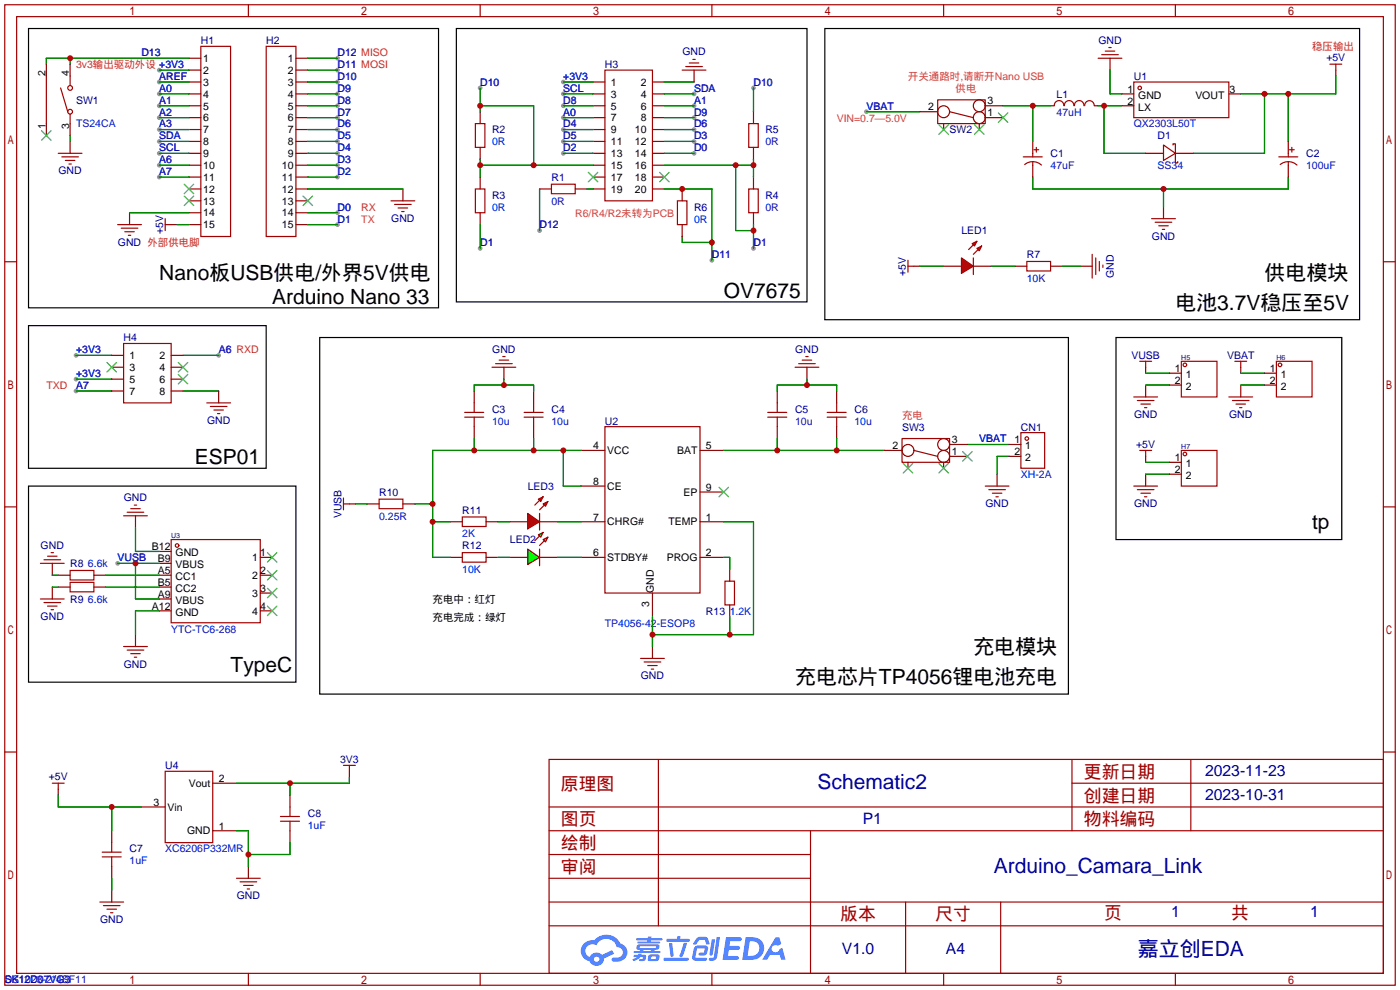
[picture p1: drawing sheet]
<svg xmlns="http://www.w3.org/2000/svg" width="299mm" height="212mm" viewBox="0 0 299 212" stroke-linecap="round" stroke-linejoin="round" font-family="sans-serif">
<g fill="#999">
<circle cx="34" cy="15" r=".51"/>
<circle cx="34" cy="17.5" r=".51"/>
<circle cx="34" cy="37.8" r=".51"/>
<circle cx="34" cy="35.3" r=".51"/>
<circle cx="34" cy="32.8" r=".51"/>
<circle cx="34" cy="30.2" r=".51"/>
<circle cx="34" cy="27.7" r=".51"/>
<circle cx="34" cy="25.1" r=".51"/>
<circle cx="34" cy="22.6" r=".51"/>
<circle cx="34" cy="20.1" r=".51"/>
<circle cx="72.1" cy="12.4" r=".51"/>
<circle cx="72.1" cy="15" r=".51"/>
<circle cx="72.1" cy="17.5" r=".51"/>
<circle cx="72.1" cy="48" r=".51"/>
<circle cx="72.1" cy="45.5" r=".51"/>
<circle cx="72.1" cy="37.8" r=".51"/>
<circle cx="72.1" cy="35.3" r=".51"/>
<circle cx="72.1" cy="32.8" r=".51"/>
<circle cx="72.1" cy="30.2" r=".51"/>
<circle cx="72.1" cy="27.7" r=".51"/>
<circle cx="72.1" cy="25.1" r=".51"/>
<circle cx="72.1" cy="22.6" r=".51"/>
<circle cx="72.1" cy="20.1" r=".51"/>
<circle cx="120.4" cy="17.5" r=".51"/>
<circle cx="120.4" cy="20.1" r=".51"/>
<circle cx="120.4" cy="22.6" r=".51"/>
<circle cx="120.4" cy="25.1" r=".51"/>
<circle cx="120.4" cy="27.7" r=".51"/>
<circle cx="120.4" cy="30.2" r=".51"/>
<circle cx="120.4" cy="32.8" r=".51"/>
<circle cx="148.3" cy="20.1" r=".51"/>
<circle cx="148.3" cy="22.6" r=".51"/>
<circle cx="148.3" cy="25.1" r=".51"/>
<circle cx="148.3" cy="27.7" r=".51"/>
<circle cx="148.3" cy="30.2" r=".51"/>
<circle cx="148.3" cy="32.8" r=".51"/>
<circle cx="152.1" cy="55.6" r=".51"/>
<circle cx="16.3" cy="75.9" r=".51"/>
<circle cx="16.3" cy="81" r=".51"/>
<circle cx="16.3" cy="83.6" r=".51"/>
<circle cx="46.7" cy="75.9" r=".51"/>
<circle cx="115.3" cy="49.3" r=".51"/>
<circle cx="102.6" cy="53.1" r=".51"/>
<circle cx="185.2" cy="23.9" r=".51"/>
<circle cx="25.1" cy="120.4" r=".51"/>
<circle cx="161" cy="18.8" r=".51"/>
<circle cx="161" cy="53.1" r=".51"/>
<circle cx="102.6" cy="18.8" r=".51"/>
</g>
<g fill="none" stroke="#a10000" stroke-width=".25">
<path d="M1 1h297.2v209.6h-297.2zM3.6 3.6h292.1v204.4h-292.1zM53.1 1v2.6M102.6 1v2.6M152.1 1v2.6M201.7 1v2.6M251.2 1v2.6M1 55.9h2.6M295.7 55.9h2.5M1 108.3h2.6M295.7 108.3h2.5M1 160.7h2.6"/>
<path d="M117.3 162.3h178.4v45.7h-178.4zM117.3 177.5h178.4M117.3 172.5h178.4M140.7 162.3v35.6M173.2 177.5v30.5M229.1 162.3v15.2M229.1 167.4h66.6M254.5 162.3v15.2M295.7 160.7h2.5M117.3 182.6h55.9M117.3 197.9h178.4M117.3 192.8h178.4"/>
<path d="M117.3 187.7h55.9M193.5 192.8v15.2M213.9 192.8v15.2M53.1 208v2.6M102.6 208v2.6M152.1 208v2.6M201.7 208v2.6M251.2 208v2.6"/>
</g>
<g fill="#5487ff">
<path d="M155.2 200.3h2.6a.48 .48 0 0 1 .7 .4 .48 .48 0 0 1-.6 .4h-1.8l-.2 1.1h1.9a.43 .43 0 0 1 .4 .4 .43 .43 0 0 1-.5 .4h-1.9l-.2 1.3h1.7a.45 .45 0 0 1 .5 .2 .45 .45 0 0 1-.1 .6h-3.3z"/>
<path d="M165.7 200.3h.9l.4 1.5-.8 .3a.84 .84 0 0 0-1.2 .3 .84 .84 0 0 0 .4 1.1 .84 .84 0 0 0 1.1-.4l.1-.2 .6-.3 .7 2.5h-1l-.2-1h-2.1l-.6 1h-1.1z"/>
<path d="M152.1 200.8h.7l-.5 3.1a.36 .36 0 0 1-.3 .3 .36 .36 0 0 1-.4-.3z"/>
<path d="M153.2 200.2h.7l-.6 4.3a1.13 1.13 0 0 1-1.8 .6l.2-.4h.7l.2-.2z"/>
<path d="M148.9 200.6l.6-.4h1a.77 .77 0 0 1 .9 .5l.3 1-.2 .2h-.5l-.3-.9-.2-.2-1 .1-.7 1-.6-.1-.1-.2z"/>
<path d="M148.4 202.4l.6-.3h1.7a.81 .81 0 0 1 .7 .5 .81 .81 0 0 1-.2 .8 .81 .81 0 0 1-.9 .8h-.7a.32 .32 0 0 1-.3-.3 .32 .32 0 0 1 .4-.3h.7l.2-.9-1.6 .1-.4 1.8 2.2 .1a.32 .32 0 0 1 .3 .4 .32 .32 0 0 1-.4 .2h-2.2l-.5-.3-.1-.5z"/>
<path d="M141.9 204.7h5a.33 .33 0 0 1 .3 .3 .33 .33 0 0 1-.3 .3h-4.9l-.2-.1z"/>
<path d="M146.1 201.5h.8l-.7 2a.98 .98 0 0 1-.7 1.1l-.3-.3z"/>
<path d="M143 201.6h.7l.3 2.5a.34 .34 0 0 1-.3 .4 .34 .34 0 0 1-.4-.3z"/>
<path d="M142.5 200.7h2.1l.3-.6h.6l-.1 .6h1.7a.32 .32 0 0 1 .4 .3 .32 .32 0 0 1-.4 .3h-4.5l-.2-.2z"/>
<path d="M135.5 204.1h.9l.1-.3h.6v.3h.8a.82 .82 0 0 1-.5 1.3h-.8v-.4l.7-.1 .1-.3a.68 .68 0 0 0-1 .4l-1.1 .4-.1-.4 .9-.5h-.7z"/>
<path d="M136 200.5h2.4l.1-.3h.7v.3h2.2l.2 .3-.2 .2h-2.3v.2h1.8l.2 .3-.2 .1h-4.5l-.1-.4h2l.1-.2h-2.3l-.1-.2z"/>
<path d="M159.4 200.3l-.8 4.9h1.7a2.5 2.5 0 0 0 3-2.5 2.5 2.5 0 0 0-3.1-2.4zM160.3 201.1a1.61 1.61 0 0 1 2 1.5 1.61 1.61 0 0 1-1.8 1.7h-.7z"/>
<path d="M136.2 202a.55 .55 0 0 0-.2 .8 .55 .55 0 0 0 .7 .2l.1 .3h-1.3v.3l5.4 .1 .3-.2-.2-.2h-1.2l.2-.3a.7 .7 0 0 0 .8-.3 .7 .7 0 0 0 0-.8l-4.2-.1zM136.8 202.3l3.3-.1 .1 .1-.2 .3h-3.2zM137.5 203h1.7l-.2 .3h-1.4z"/>
<path d="M138.6 204.2a1.05 1.05 0 0 0 0 1.2 2.91 2.91 0 0 0 2.2-.2 .98 .98 0 0 0 0-1.2h-1.6zM139.2 204.5l.9-.1 .1 .4-.2 .2-.8-.1z"/>
<path d="M124.9 201.6a2.23 2.23 0 0 0-.7 2.3 2.23 2.23 0 0 0 1.8 1.6 1.58 1.58 0 0 0 1.8 .9 1.58 1.58 0 0 0 1.3-1.5l2.2-1.1-.5-.7-2.1 1a1.65 1.65 0 0 0-2.7 .4 1.45 1.45 0 0 1-.8-1.9 1.45 1.45 0 0 1 2-.7l.3 .1a2.3 2.3 0 0 1 2.3-1.3 2.3 2.3 0 0 1 2 1.7 1.12 1.12 0 0 1 1.3 1 1.12 1.12 0 0 1-1.1 1.2h-.7a.45 .45 0 0 0-.6 .4 .45 .45 0 0 0 .5 .5 2.21 2.21 0 0 0 2.2-.5 2.21 2.21 0 0 0 .5-2.3 2.13 2.13 0 0 0-1.3-1.1 3.3 3.3 0 0 0-5.6-.7l-1.1 .1zM127 205a.57 .57 0 0 1 1.1 0 .57 .57 0 0 1-1.1 0z"/>
</g>
<g fill="none" stroke="#a10000" stroke-width=".25">
<path d="M42.9 9.9h6.4v40.6h-6.4zM56.9 9.9h6.3v40.6h-6.3zM129.3 15h10.1v27.9h-10.1zM145.8 15h5.1M146.6 14.2h3.5M147.3 13.5h2.1M148.1 12.7h.5M234.7 12.4h5.1M235.5 11.7h3.5M236.2 10.9h2.1M237 10.2h.5M242.3 17.5h20.3v7.6h-20.3z"/>
<path d="M284.2 13.7h2.6M285.5 13.7v1.3M12.4 32.8h5.1M13.2 33.5h3.6M14 34.3h2M14.7 35.1h.5M101.6 26.4h2v5.1h-2zM117.9 39.4h5v2h-5zM160 26.4h2.1v5.1h-2.1zM225.3 22.6a1.01 1.01 0 0 1 1-1.1 1.01 1.01 0 0 1 1.1 1.1M227.5 22.6a1.01 1.01 0 0 1 1-1.1 1.01 1.01 0 0 1 1 1.1M229.6 22.6a1.01 1.01 0 0 1 1-1.1 1.01 1.01 0 0 1 1.1 1.1"/>
<path d="M231.8 22.6a1.01 1.01 0 0 1 1-1.1 1.01 1.01 0 0 1 1 1.1M25.1 48h5.1M25.9 48.8h3.6M26.7 49.5h2M27.4 50.3h.5M83.6 42.9h5M84.3 43.7h3.6M85.1 44.4h2M85.9 45.2h.5M101.6 40.4h2v5.1h-2zM144.8 42.9h2v5.1h-2zM160 40.4h2.1v5.1h-2.1z"/>
<path d="M208 55.1v3.6M246.1 46.7h5.1M246.9 47.5h3.5M247.6 48.3h2.1M248.4 49h.5M44.2 86.1h5.1M45 86.9h3.5M45.7 87.6h2.1M46.5 88.4h.5M129.3 91.2h20.3v35.5h-20.3zM36.6 115.3h19v17.8h-19z"/>
<circle cx="243.6" cy="18.8" r=".38"/>
<circle cx="37.8" cy="116.6" r=".38"/>
</g>
<g fill="none" stroke="#870000" stroke-width=".25">
<path d="M40.4 12.4h2.5M40.4 15h2.5M40.4 17.5h2.5M63.2 12.4h2.6M63.2 15h2.6M63.2 17.5h2.6M126.7 17.5h2.6M139.4 17.5h2.6M148.3 15v2.5M237.2 12.4v2.6M285.5 15v1.3M15 30.2v2.6"/>
<path d="M40.4 20.1h2.5M40.4 22.6h2.5M40.4 25.1h2.5M40.4 27.7h2.5M40.4 30.2h2.5M40.4 32.8h2.5M40.4 35.3h2.5M40.4 37.8h2.5M63.2 20.1h2.6M63.2 22.6h2.6M63.2 25.1h2.6M63.2 27.7h2.6"/>
<path d="M63.2 30.2h2.6M63.2 32.8h2.6M63.2 35.3h2.6M63.2 37.8h2.6M102.6 23.9v2.5M102.6 31.5v2.5M102.6 37.8v2.6M126.7 20.1h2.6M126.7 22.6h2.6M126.7 25.1h2.6M126.7 27.7h2.6M126.7 30.2h2.6"/>
<path d="M126.7 32.8h2.6M126.7 35.3h2.6M126.7 37.8h2.6M139.4 20.1h2.6M139.4 22.6h2.6M139.4 25.1h2.6M139.4 27.7h2.6M139.4 30.2h2.6M139.4 32.8h2.6M139.4 35.3h2.6M139.4 37.8h2.6M161 23.9v2.5"/>
<path d="M161 31.5v2.5M161 37.8v2.6M224.5 22.6h.8M233.9 22.6h.8M239.8 20.1h2.5M239.8 22.6h2.5M262.6 20.1h2.6M27.7 45.5v2.5M40.4 40.4h2.5M40.4 42.9h2.5M40.4 45.5h2.5M40.4 48h2.5"/>
<path d="M63.2 40.4h2.6M63.2 42.9h2.6M63.2 45.5h2.6M63.2 48h2.6M86.1 40.4v2.5M102.6 45.5v2.5M115.3 40.4h2.6M122.9 40.4h2.6M126.7 40.4h2.6M139.4 40.4h2.6M145.8 40.4v2.5M145.8 48v2.5"/>
<path d="M161 45.5v2.5M248.7 44.2v2.5M46.7 83.6v2.5M124.2 96.3h5.1M149.6 96.3h5.1M34 117.9h2.6M55.6 119.1h2.6M124.2 111.5h5.1M124.2 119.1h5.1M124.2 103.9h5.1M149.6 111.5h5.1M149.6 119.1h5.1"/>
<path d="M149.6 105.2h5.1M34 120.4h2.6M34 122.9h2.6M34 125.5h2.6M34 128h2.6M34 130.6h2.6M55.6 122.9h2.6M55.6 130.6h2.6M55.6 126.7h2.6M139.4 126.7v5.1"/>
</g>
<g fill="none" stroke="#3c3" stroke-width=".25">
<path d="M39.4 39.4l2 2M41.4 39.4l-2 2M125.7 36.8l2.1 2.1M127.8 36.8l-2.1 2.1M141 36.8l2 2.1M143 36.8l-2 2.1M39.4 41.9l2 2M41.4 41.9l-2 2M64.8 41.9l2 2M66.8 41.9l-2 2M57.1 118.1l2.1 2M59.2 118.1l-2.1 2"/>
<path d="M153.7 104.1l2 2.1M155.7 104.1l-2 2.1M57.1 121.9l2.1 2.1M57.1 125.7l2.1 2.1M57.1 129.5l2.1 2.1M59.2 121.9l-2.1 2.1M59.2 125.7l-2.1 2.1M59.2 129.5l-2.1 2.1"/>
</g>
<g fill="none" stroke="#008700" stroke-width=".25">
<path d="M15 12.4v1.3M34 15h6.4M34 17.5h6.4M40.4 12.4h-30.5v1.3M65.8 12.4h6.3M65.8 15h6.3M65.8 17.5h6.3M120.4 17.5h6.3M142 17.5h6.3M237.2 15v5.1h2.6M285.5 16.3v3.8h-20.3M34 37.8h6.4"/>
<path d="M34 35.3h6.4M34 32.8h6.4M34 30.2h6.4M34 27.7h6.4M34 25.1h6.4M34 22.6h6.4M34 20.1h6.4M65.8 37.8h6.3M65.8 35.3h6.3M65.8 32.8h6.3M65.8 30.2h6.3M65.8 27.7h6.3"/>
<path d="M65.8 25.1h6.3M65.8 22.6h6.3M65.8 20.1h6.3M120.4 32.8h6.3M120.4 30.2h6.3M120.4 27.7h6.3M120.4 25.1h6.3M120.4 22.6h6.3M120.4 20.1h6.3M142 32.8h6.3M142 30.2h6.3M142 27.7h6.3"/>
<path d="M142 25.1h6.3M142 22.6h6.3M142 20.1h6.3M185.2 23.9h11.4M220.7 37.8v2.6h54.6v-2.6M234.7 22.6h5.1M236 22.6v10.2h8.9M270.3 20.1v12.7h-15.3M275.3 20.1v10.1M27.7 45.5h12.7M65.8 48h6.3M65.8 45.5h6.3"/>
<path d="M65.8 40.4h20.3M102.6 48v5.1M115.3 40.4v8.9M125.5 40.4h1.2M142 40.4h10.1v15.2M145.8 50.5v1.3h6.3M248.7 40.4v3.8M16.3 75.9h7.6M39.1 75.9h7.6M16.3 81h7.6M16.3 83.6h7.6M39.1 83.6h7.6"/>
</g>
<path d="M97.5 6.1h75v58.4h-75zM6.1 69.6h50.8v30.5h-50.8z" fill="none" stroke="#000" stroke-width=".25"/>
<g fill="#f00" stroke="#a10000" stroke-width=".25">
<path d="M205.5 55.1l2.5 1.8-2.5 1.5z"/>
<path d="M207.8 52.1l1-.5-.5 1z"/>
<path d="M208.8 53.1l1-.5-.5 1z"/>
</g>
<g fill="none" stroke="#a10000" stroke-width=".25">
<path d="M194.1 55.6v2.6M194.1 56.9h1.2M208 52.3l-1 1M209 53.3l-1 1.1M219.5 55.9h5v2h-5zM233.4 54.4v5M234.2 55.1v3.6M234.9 55.9v2M235.7 56.6v.6M105.2 78.5h5M105.9 77.7h3.6M106.7 77h2"/>
<path d="M107.4 76.2h.5M99.3 89.2h4.1M99.3 88.1h4.1M101.3 86.1v2M101.3 89.2v2M112 89.2h4.1M112 88.1h4.1M114 86.1v2M114 89.2v2M9.4 119.6h3.6M10.2 118.9h2M10.9 118.1h.5"/>
<path d="M26.4 110.2h5.1M27.2 109.5h3.5M27.9 108.7h2.1M28.7 107.9h.5M73.4 106.4v2.6M73.4 107.7h1.3M81 106.7h5.1v2h-5.1zM98.8 110.5h5.1v2h-5.1zM98.8 118.1h5.1v2h-5.1zM115.3 117.3v3.6M8.6 120.4h5.1M8.6 128h5.1"/>
<path d="M9.4 128.8h3.6M10.2 129.5h2M10.9 130.3h.5M15 121.9h5.1v2.1h-5.1zM15 124.5h5.1v2h-5.1zM26.4 138.2h5.1M27.2 138.9h3.5M27.9 139.7h2.1M28.7 140.5h.5"/>
</g>
<g fill="none" stroke="#870000" stroke-width=".25">
<path d="M195.3 56.9h1.3M201.7 56.9h3.8M208 56.9h3.8M216.9 56.9h2.6M224.5 56.9h2.6M230.9 56.9h2.5M107.7 78.5v2.5M101.3 83.6v2.5M101.3 91.2v2.5M114 83.6v2.5M114 91.2v2.5M29 110.2v2.6"/>
<path d="M74.7 107.7h1.2M78.5 107.7h2.5M86.1 107.7h2.5M96.3 111.5h2.5M96.3 119.1h2.5M103.9 111.5h2.5M103.9 119.1h2.5M11.2 120.4v2.5M11.2 125.5v2.5M12.4 122.9h2.6M12.4 125.5h2.6M20.1 122.9h2.5"/>
<path d="M20.1 125.5h2.5M29 135.6v2.6"/>
</g>
<g fill="none" stroke="#008700" stroke-width=".25">
<path d="M196.6 56.9h5.1M211.8 56.9h5.1M227.1 56.9h3.8M101.3 83.6v-1.3h12.7v1.3M107.7 81v1.3M29 112.8v5.1h5M75.9 107.7h2.6M11.2 122.9h1.2M11.2 125.5h1.2M22.6 122.9h11.4M22.6 125.5h11.4M25.1 120.4h8.9"/>
<path d="M29 120.4v7.6h5M34 130.6h-5v5"/>
</g>
<path d="M176.3 6.1h114.3v62.2h-114.3zM6.1 103.9h57.1v41.9h-57.1z" fill="none" stroke="#000" stroke-width=".25"/>
<g fill="#0f0" stroke="#a10000" stroke-width=".25">
<path d="M112.8 117.3l2.5 1.8-2.5 1.5z"/>
<path d="M115.1 114.3l1-.5-.5 1z"/>
<path d="M116.1 115.3l1-.5-.5 1z"/>
</g>
<g fill="none" stroke="#a10000" stroke-width=".25">
<path d="M200.4 21.3h10.2v5.1h-10.2zM202.9 23.9l5.1 1.2M35.3 46.7v2.6M35.3 48h1.3M169.9 78.5h5.1M170.7 77.7h3.5M171.4 77h2.1M172.2 76.2h.5M243.6 77.2h2.5M244.9 77.2v1.3M252.5 77.2h7.6v7.6h-7.6zM263.9 77.2h2.5"/>
<path d="M265.2 77.2v1.3M272.8 77.2h7.6v7.6h-7.6zM164.1 89.2h4M164.1 88.1h4M166.1 86.1v2M166.1 89.2v2M176.8 89.2h4M176.8 88.1h4M178.8 86.1v2M178.8 89.2v2M192.8 93.7h10.1v5.1h-10.1zM195.3 96.3l5.1 1.2"/>
<path d="M242.3 84.8h5.1M243.1 85.6h3.5M243.6 96.3h2.5M243.8 86.4h2.1M244.6 87.1h.5M244.9 96.3v1.2M252.5 96.3h7.6v7.6h-7.6zM262.6 84.8h5.1M263.4 85.6h3.6M264.2 86.4h2M264.9 87.1h.5M115.3 114.6l-1 1"/>
<path d="M115.3 109.7v3.6M116.3 115.6l-1 1M210.6 103.9h5M211.3 104.6h3.6M212.1 105.4h2M212.9 106.2h.5M242.3 103.9h5.1M243.1 104.6h3.5M243.8 105.4h2.1M244.6 106.2h.5M154.9 124.2h2.1v5.1h-2.1zM136.9 140.7h5.1"/>
<path d="M137.7 141.5h3.5M138.4 142.2h2.1M139.2 143h.5"/>
<circle cx="253.2" cy="78" r=".38"/>
<circle cx="273.6" cy="78" r=".38"/>
<circle cx="253.2" cy="97" r=".38"/>
</g>
<g fill="none" stroke="#870000" stroke-width=".25">
<path d="M196.6 23.9h3.8M201.7 26.4v1.3M209.3 26.4v1.3M210.6 25.1h3.8M210.6 22.6h3.8M36.6 48h1.2M172.5 78.5v2.5M244.9 78.5v1.3M249.9 79.8h2.6M265.2 78.5v1.3M270.3 79.8h2.5M166.1 83.6v2.5"/>
<path d="M166.1 91.2v2.5M178.8 83.6v2.5M178.8 91.2v2.5M189 96.3h3.8M194.1 98.8v1.3M201.7 98.8v1.3M202.9 97.5h3.9M202.9 95h3.9M244.9 82.3v2.5M244.9 97.5v1.3M249.9 82.3h2.6M249.9 98.8h2.6"/>
<path d="M265.2 82.3v2.5M270.3 82.3h2.5M109 119.1h3.8M115.3 119.1h3.8M213.1 101.3v2.6M244.9 101.3v2.6M249.9 101.3h2.6M139.4 138.2v2.5M156 121.7v2.5M156 129.3v2.5"/>
<circle cx="201.7" cy="23.9" r="1.27"/>
<circle cx="209.3" cy="25.1" r="1.27"/>
<circle cx="209.3" cy="22.6" r="1.27"/>
<circle cx="194.1" cy="96.3" r="1.27"/>
<circle cx="201.7" cy="97.5" r="1.27"/>
<circle cx="201.7" cy="95" r="1.27"/>
</g>
<g fill="none" stroke="#008700" stroke-width=".25">
<path d="M37.8 48h2.6M244.9 79.8h5M265.2 79.8h5.1M101.3 93.7v2.6M114 93.7v2.6M120.4 96.3v7.6h3.8M124.2 96.3h-31.7v22.8h3.8M154.7 96.3h34.3M166.1 83.6v-1.3h12.7v1.3M166.1 93.7v2.6M172.5 81v1.3M178.8 93.7v2.6"/>
<path d="M206.8 95h8.8M215.6 97.5h-2.5v3.8M244.9 82.3h5M244.9 98.8h5M265.2 82.3h5.1M88.6 107.7h3.9M92.5 111.5h3.8M106.4 119.1h2.6M119.1 119.1h5.1M154.7 119.1h1.3v2.6M154.7 111.5h6.3v24.1h-21.6M244.9 101.3h5"/>
<path d="M139.4 131.8v6.4M156 131.8v3.8"/>
</g>
<path d="M68.3 72.1h160v76.2h-160z" fill="none" stroke="#000" stroke-width=".25"/>
<path d="M200.7 26.7l2 2M202.7 26.7l-2 2M208.3 26.7l2 2M210.3 26.7l-2 2M213.4 24.1l2 2.1M215.4 24.1l-2 2.1M193 99.1l2.1 2M195.1 99.1l-2.1 2M200.7 99.1l2 2M202.7 99.1l-2 2M205.7 96.5l2.1 2.1M207.8 96.5l-2.1 2.1" fill="none" stroke="#3c3" stroke-width=".25"/>
<g fill="#f00" stroke="#a10000" stroke-width=".25">
<path d="M112.8 109.7l2.5 1.8-2.5 1.5z"/>
<path d="M115.1 106.7l1-.5-.5 1z"/>
<path d="M116.1 107.7l1-.5-.5 1z"/>
</g>
<g fill="none" stroke="#a10000" stroke-width=".25">
<path d="M9.9 16.3v10.1M13 18.8l1.5 5.1M15 16.3v2M15 24.4v2M218.7 33.5h4.1M219 35.2a2.74 2.74 0 0 1 3.6 .1M220.7 32.8v.7M220.7 34.5v.8M221 32h1M221.5 31.5v1M248.7 31l2.5 1.8-2.5 1.5zM250.7 31v-.3h.5v4.1h.5v-.3"/>
<path d="M273.3 33.5h4.1M273.6 35.2a2.74 2.74 0 0 1 3.6 .1M275.3 32.8v.7M275.3 34.5v.8M275.6 32h1M276.1 31.5v1M26.4 73.4h10.2v12.7h-10.2zM218.2 92.5h5.1v7.6h-5.1zM115.3 106.9l-1 1M116.3 107.9l-1 1.1M11.2 167.4h2.5M12.4 167.4v1.3"/>
<path d="M35.3 164.8h10.2v15.3h-10.2zM59.9 175.5h4.1M59.9 174.5h4.1M62 172.5v2M62 175.5v2M73.4 163.6h2.5M74.7 163.6v1.2M21.3 192.8h5.1M21.8 183.1h4.1M21.8 182.1h4.1M22.1 193.5h3.6M22.9 194.3h2"/>
<path d="M23.6 195.1h.5M23.9 180.1v2M23.9 183.1v2.1M50.5 187.7h5.1M51.3 188.5h3.6M52.1 189.2h2M52.8 190h.5"/>
<circle cx="15" cy="18.8" r=".51"/>
<circle cx="15" cy="23.9" r=".51"/>
<circle cx="219.5" cy="93.7" r=".38"/>
</g>
<g fill="none" stroke="#870000" stroke-width=".25">
<path d="M9.9 13.7v2.6M15 13.7v2.6M9.9 26.4v2.6M15 26.4v2.6M220.7 30.2v2.6M220.7 35.3v2.5M244.9 32.8h3.8M251.2 32.8h3.8M275.3 30.2v2.6M275.3 35.3v2.5M23.9 75.9h2.5M23.9 78.5h2.5"/>
<path d="M36.6 75.9h2.5M36.6 78.5h2.5M23.9 81h2.5M23.9 83.6h2.5M36.6 81h2.5M36.6 83.6h2.5M215.6 95h2.6M215.6 97.5h2.6M109 111.5h3.8M115.3 111.5h3.8M12.4 168.7v1.2M23.9 177.5v2.6"/>
<path d="M30.2 172.5h5.1M45.5 177.5h5M45.5 167.4h5M62 169.9v2.6M62 177.5v2.6M74.7 164.8v1.3M23.9 185.2v2.5M23.9 190.2v2.6M53.1 185.2v2.5"/>
</g>
<g fill="none" stroke="#008700" stroke-width=".25">
<path d="M102.6 18.8v5.1M161 18.8v5.1M15 29v1.2M102.6 22.6h11.4v12.7M102.6 35.3h24.1M102.6 34v3.8M142 35.3h19M157.2 35.3v14h3.8M161 34v3.8M214.4 22.6h10.1M220.7 22.6v7.6M161 48v5.1"/>
<path d="M106.4 111.5h2.6M119.1 111.5h5.1M12.4 169.9v2.6h17.8M23.9 172.5v5M50.5 177.5h2.6v7.7M62 167.4v2.5M74.7 166.1v1.3h-24.2M23.9 187.7v2.5M62 180.1v2.5h-8.9"/>
</g>
<path d="M6.1 6.1h87.6v59.7h-87.6zM238.5 72.1h48.3v43.2h-48.3z" fill="none" stroke="#000" stroke-width=".25"/>
<path d="M8.9 27.9l2 2.1M10.9 27.9l-2 2.1M22.9 77.5l2 2M24.9 77.5l-2 2M38.1 77.5l2 2M40.1 77.5l-2 2M38.1 80l2 2M40.1 80l-2 2" fill="none" stroke="#3c3" stroke-width=".25"/>
<g fill="#c00">
<circle cx="15" cy="12.4" r=".63"/>
<circle cx="152.1" cy="51.8" r=".63"/>
<circle cx="145.8" cy="40.4" r=".63"/>
<circle cx="270.3" cy="20.1" r=".63"/>
<circle cx="275.3" cy="20.1" r=".63"/>
<circle cx="248.7" cy="40.4" r=".63"/>
<circle cx="236" cy="22.6" r=".63"/>
<circle cx="29" cy="120.4" r=".63"/>
<circle cx="107.7" cy="82.3" r=".63"/>
<circle cx="92.5" cy="111.5" r=".63"/>
<circle cx="92.5" cy="107.7" r=".63"/>
<circle cx="120.4" cy="96.3" r=".63"/>
<circle cx="114" cy="96.3" r=".63"/>
<circle cx="101.3" cy="96.3" r=".63"/>
<circle cx="139.4" cy="135.6" r=".63"/>
<circle cx="156" cy="135.6" r=".63"/>
<circle cx="172.5" cy="82.3" r=".63"/>
<circle cx="178.8" cy="96.3" r=".63"/>
<circle cx="166.1" cy="96.3" r=".63"/>
<circle cx="220.7" cy="22.6" r=".63"/>
<circle cx="161" cy="49.3" r=".63"/>
<circle cx="157.2" cy="35.3" r=".63"/>
<circle cx="161" cy="35.3" r=".63"/>
<circle cx="102.6" cy="22.6" r=".63"/>
<circle cx="114" cy="35.3" r=".63"/>
<circle cx="102.6" cy="35.3" r=".63"/>
<circle cx="23.9" cy="172.5" r=".63"/>
<circle cx="53.1" cy="182.6" r=".63"/>
<circle cx="62" cy="167.4" r=".63"/>
</g>
<g font-size="4.5">
<text x="34" y="59.8">Nano板USB供电/外界5V供电</text>
<text x="270.3" y="59.8">供电模块</text>
<text x="58.2" y="64.9">Arduino Nano 33</text>
<text x="154.7" y="63.6">OV7675</text>
<text x="251.2" y="66.2">电池3.7V稳压至5V</text>
<text x="41.7" y="99.2">ESP01</text>
<text x="280.4" y="113.1">tp</text>
<text x="49.3" y="143.6">TypeC</text>
<text x="208" y="139.8">充电模块</text>
<text x="169.9" y="146.2">充电芯片TP4056锂电池充电</text>
</g>
<g font-size="4.5" fill="#000080">
<text x="174.7" y="168.7">Schematic2</text>
<text x="212.4" y="186.5">Arduino_Camara_Link</text>
<text x="243.2" y="204.3">嘉立创EDA</text>
</g>
<g font-size="3.8" fill="#a00000">
<text x="231.6" y="166.2">更新日期</text>
<text x="119.9" y="168.8">原理图</text>
<text x="231.6" y="171.3">创建日期</text>
<text x="119.9" y="176.4">图页</text>
<text x="231.6" y="176.4">物料编码</text>
<text x="119.9" y="181.5">绘制</text>
<text x="119.9" y="186.6">审阅</text>
<text x="179.6" y="196.7">版本</text>
<text x="199.9" y="196.7">尺寸</text>
<text x="236" y="196.5">页</text>
<text x="263.1" y="196.5">共</text>
</g>
<g font-size="3.4" fill="#000080">
<text x="257.6" y="165.9">2023-11-23</text>
<text x="257.6" y="170.9">2023-10-31</text>
<text x="184.4" y="176">P1</text>
<text x="250.3" y="196.1">1</text>
<text x="280" y="196.1">1</text>
<text x="179.9" y="204">V1.0</text>
<text x="202.2" y="204">A4</text>
</g>
<g font-size="2.2" fill="#00f">
<text x="30.2" y="12">D13</text>
<text x="72.1" y="12">D12 MISO</text>
<text x="34" y="17.1">AREF</text>
<text x="72.1" y="14.5">D11 MOSI</text>
<text x="72.1" y="17.1">D10</text>
<text x="120.4" y="17.1">+3V3</text>
<text x="34" y="22.2">A1</text>
<text x="34" y="19.6">A0</text>
<text x="72.1" y="22.2">D8</text>
<text x="72.1" y="19.6">D9</text>
<text x="102.6" y="18.3">D10</text>
<text x="120.4" y="19.6">SCL</text>
<text x="120.4" y="22.2">D8</text>
<text x="148.3" y="19.6">SDA</text>
<text x="148.3" y="22.2">A1</text>
<text x="161" y="18.3">D10</text>
<text x="185.2" y="23.4">VBAT</text>
<text x="16.3" y="27.2">TS24CA</text>
<text x="34" y="29.8">SDA</text>
<text x="34" y="27.2">A3</text>
<text x="34" y="24.7">A2</text>
<text x="72.1" y="29.8">D5</text>
<text x="72.1" y="27.2">D6</text>
<text x="72.1" y="24.7">D7</text>
<text x="120.4" y="24.7">A0</text>
<text x="120.4" y="27.2">D4</text>
<text x="120.4" y="29.8">D5</text>
<text x="148.3" y="24.7">D9</text>
<text x="148.3" y="27.2">D6</text>
<text x="148.3" y="29.8">D3</text>
<text x="225.8" y="24.7">47uH</text>
<text x="242.3" y="27.2">QX2303L50T</text>
<text x="34" y="34.9">A6</text>
<text x="34" y="32.3">SCL</text>
<text x="72.1" y="34.9">D3</text>
<text x="72.1" y="32.3">D4</text>
<text x="105.2" y="31">0R</text>
<text x="120.4" y="32.3">D2</text>
<text x="148.3" y="32.3">D0</text>
<text x="163.6" y="31">0R</text>
<text x="34" y="37.4">A7</text>
<text x="72.1" y="37.4">D2</text>
<text x="224.5" y="36.1">47uF</text>
<text x="247.4" y="36.1">SS34</text>
<text x="279.1" y="36.1">100uF</text>
<text x="72.1" y="47.6">D1</text>
<text x="72.1" y="45">D0</text>
<text x="105.2" y="45">0R</text>
<text x="117.9" y="43.7">0R</text>
<text x="148.3" y="47.6">0R</text>
<text x="163.6" y="45">0R</text>
<text x="102.6" y="52.6">D1</text>
<text x="115.3" y="48.8">D12</text>
<text x="161" y="52.6">D1</text>
<text x="152.1" y="55.2">D11</text>
<text x="219.5" y="60.3">10K</text>
<text x="16.3" y="75.5">+3V3</text>
<text x="46.7" y="75.5">A6 RXD</text>
<text x="16.3" y="80.6">+3V3</text>
<text x="16.3" y="83.1">A7</text>
<text x="105.2" y="90.7">10u</text>
<text x="117.9" y="90.7">10u</text>
<text x="169.9" y="90.7">10u</text>
<text x="182.6" y="90.7">10u</text>
<text x="209.3" y="94.5">VBAT</text>
<text x="218.2" y="102.2">XH-2A</text>
<text x="81" y="111.1">0.25R</text>
<text x="25.1" y="119.9">VUSB</text>
<text x="98.8" y="114.9">2K</text>
<text x="18.8" y="121.2">6.6k</text>
<text x="98.8" y="122.5">10K</text>
<text x="18.8" y="128.8">6.6k</text>
<text x="156" y="131.4">1.2K</text>
<text x="36.6" y="135.2">YTC-TC6-268</text>
<text x="129.3" y="133.9">TP4056-42-ESOP8</text>
<text x="65.8" y="177.1">1uF</text>
<text x="27.7" y="184.7">1uF</text>
<text x="35.3" y="182.2">XC6206P332MR</text>
<text x="1" y="210.1">SK12D07VG3</text>
<text x="1" y="210.1">DS1023-2*4SF11</text>
</g>
<g font-size="2.2" fill="#000080">
<text x="42.9" y="9.5">H1</text>
<text x="56.9" y="9.5">H2</text>
<text x="145.8" y="11.8">GND</text>
<text x="234.7" y="9.3">GND</text>
<text x="129.3" y="14.5">H3</text>
<text x="242.3" y="17.1">U1</text>
<text x="283.5" y="13.1">+5V</text>
<text x="16.3" y="22.2">SW1</text>
<text x="225.8" y="20.9">L1</text>
<text x="105.2" y="28.5">R2</text>
<text x="163.6" y="28.5">R5</text>
<text x="202.9" y="28.5">SW2</text>
<text x="247.4" y="29.8">D1</text>
<text x="224.5" y="33.6">C1</text>
<text x="279.1" y="33.6">C2</text>
<text x="12.5" y="37.2">GND</text>
<text x="117.9" y="38.7">R1</text>
<text x="83.6" y="47.4">GND</text>
<text x="105.2" y="42.5">R3</text>
<text x="148.3" y="45">R6</text>
<text x="163.6" y="42.5">R4</text>
<text x="25.2" y="52.5">GND 外部供电脚</text>
<text x="34.9" y="50" transform="rotate(-90 34.9 50)">+5V</text>
<text x="205.5" y="50.1">LED1</text>
<text x="246.2" y="51.2">GND</text>
<text x="193.6" y="58.9" transform="rotate(-90 193.6 58.9)">+5V</text>
<text x="219.5" y="55.2">R7</text>
<text x="238.1" y="59.4" transform="rotate(-90 238.1 59.4)">GND</text>
<text x="26.4" y="73">H4</text>
<text x="105.2" y="75.3">GND</text>
<text x="170" y="75.3">GND</text>
<text x="241.8" y="76.8">VUSB</text>
<text x="262.2" y="76.8">VBAT</text>
<text x="105.2" y="88.2">C3</text>
<text x="117.9" y="88.2">C4</text>
<text x="169.9" y="88.2">C5</text>
<text x="182.6" y="88.2">C6</text>
<text x="242.4" y="89.3">GND</text>
<text x="262.7" y="89.3">GND</text>
<text x="44.2" y="90.6">GND</text>
<text x="129.3" y="90.7">U2</text>
<text x="192.8" y="92">SW3</text>
<text x="218.2" y="92">CN1</text>
<text x="242.8" y="95.8">+5V</text>
<text x="26.5" y="107.1">GND</text>
<text x="81" y="106">R10</text>
<text x="112.8" y="104.7">LED3</text>
<text x="73" y="110.7" transform="rotate(-90 73 110.7)">VUSB</text>
<text x="98.8" y="109.8">R11</text>
<text x="210.6" y="108.4">GND</text>
<text x="242.4" y="108.4">GND</text>
<text x="8.7" y="117.3">GND</text>
<text x="98.8" y="117.4">R12</text>
<text x="109" y="116.1">LED2</text>
<text x="15" y="121.2">R8</text>
<text x="15" y="128.8">R9</text>
<text x="150.9" y="131.4">R13</text>
<text x="8.7" y="132.5">GND</text>
<text x="26.5" y="142.7">GND</text>
<text x="137" y="145.2">GND</text>
<text x="10.4" y="166.8">+5V</text>
<text x="35.3" y="164.4">U4</text>
<text x="72.7" y="163.1">3V3</text>
<text x="65.8" y="174.6">C8</text>
<text x="27.7" y="182.2">C7</text>
<text x="21.4" y="197.3">GND</text>
<text x="50.6" y="192.2">GND</text>
</g>
<g font-size="2.2" fill="#f30">
<text x="280.4" y="10.7">稳压输出</text>
<text x="16.3" y="14.5">3v3输出驱动外设 +3V3</text>
<text x="77.2" y="45">RX</text>
<text x="9.9" y="83.1">TXD</text>
</g>
<g font-size="2.2">
<text x="9.7" y="16.3" transform="rotate(-90 9.7 16.3)">2</text>
<text x="14.8" y="16.3" transform="rotate(-90 14.8 16.3)">4</text>
<text x="43.4" y="13.2">1</text>
<text x="43.4" y="15.8">2</text>
<text x="61.5" y="13.2">1</text>
<text x="61.5" y="15.8">2</text>
<text x="43.4" y="18.3">3</text>
<text x="43.4" y="20.9">4</text>
<text x="43.4" y="23.4">5</text>
<text x="61.5" y="18.3">3</text>
<text x="61.5" y="20.9">4</text>
<text x="61.5" y="23.4">5</text>
<text x="130.6" y="18.3">1</text>
<text x="130.6" y="20.9">3</text>
<text x="130.6" y="23.4">5</text>
<text x="136.9" y="18.3">2</text>
<text x="136.9" y="20.9">4</text>
<text x="136.9" y="23.4">6</text>
<text x="198.4" y="23.6">2</text>
<text x="211.1" y="22.3">3</text>
<text x="240.9" y="19.9">1</text>
<text x="240.9" y="22.4">2</text>
<text x="243.3" y="21.1">GND</text>
<text x="243.3" y="23.7">LX</text>
<text x="255.5" y="21.1">VOUT</text>
<text x="262.8" y="19.9">3</text>
<text x="9.7" y="27.7" transform="rotate(-90 9.7 27.7)">1</text>
<text x="14.8" y="27.7" transform="rotate(-90 14.8 27.7)">3</text>
<text x="43.4" y="25.9">6</text>
<text x="43.4" y="28.5">7</text>
<text x="61.5" y="25.9">6</text>
<text x="61.5" y="28.5">7</text>
<text x="130.6" y="25.9">7</text>
<text x="130.6" y="28.5">9</text>
<text x="135.7" y="28.5">10</text>
<text x="136.9" y="25.9">8</text>
<text x="211.1" y="24.8">1</text>
<text x="43.4" y="31">8</text>
<text x="43.4" y="33.6">9</text>
<text x="61.5" y="31">8</text>
<text x="61.5" y="33.6">9</text>
<text x="130.6" y="31">11</text>
<text x="130.6" y="33.6">13</text>
<text x="135.7" y="31">12</text>
<text x="135.7" y="33.6">14</text>
<text x="43.4" y="36.1">10</text>
<text x="43.4" y="38.6">11</text>
<text x="43.4" y="41.2">12</text>
<text x="60.2" y="36.1">10</text>
<text x="60.2" y="38.6">11</text>
<text x="60.2" y="41.2">12</text>
<text x="130.6" y="36.1">15</text>
<text x="130.6" y="38.6">17</text>
<text x="130.6" y="41.2">19</text>
<text x="135.7" y="36.1">16</text>
<text x="135.7" y="38.6">18</text>
<text x="135.7" y="41.2">20</text>
<text x="43.4" y="43.7">13</text>
<text x="43.4" y="46.3">14</text>
<text x="60.2" y="43.7">13</text>
<text x="60.2" y="46.3">14</text>
<text x="43.4" y="48.8">15</text>
<text x="60.2" y="48.8">15</text>
<text x="27.7" y="76.7">1</text>
<text x="34.1" y="76.7">2</text>
<text x="27.7" y="79.3">3</text>
<text x="27.7" y="81.8">5</text>
<text x="34.1" y="79.3">4</text>
<text x="34.1" y="81.8">6</text>
<text x="251.1" y="79.5">1</text>
<text x="251.1" y="82.1">2</text>
<text x="253.4" y="80.8">1</text>
<text x="253.4" y="83.4">2</text>
<text x="271.4" y="79.5">1</text>
<text x="271.4" y="82.1">2</text>
<text x="273.7" y="80.8">1</text>
<text x="273.7" y="83.4">2</text>
<text x="27.7" y="84.4">7</text>
<text x="34.1" y="84.4">8</text>
<text x="190.8" y="95.9">2</text>
<text x="203.5" y="94.7">3</text>
<text x="216.8" y="94.8">1</text>
<text x="126.8" y="96.1">4</text>
<text x="129.8" y="97.1">VCC</text>
<text x="144.7" y="97.1">BAT</text>
<text x="150.9" y="96.1">5</text>
<text x="203.5" y="97.2">1</text>
<text x="216.8" y="97.3">2</text>
<text x="219.1" y="96.1">1</text>
<text x="219.1" y="98.6">2</text>
<text x="251.1" y="98.6">1</text>
<text x="251.1" y="101.1">2</text>
<text x="253.4" y="99.9">1</text>
<text x="126.8" y="103.7">8</text>
<text x="129.8" y="104.7">CE</text>
<text x="146.1" y="106">EP</text>
<text x="150.9" y="104.9">9</text>
<text x="253.4" y="102.4">2</text>
<text x="126.8" y="111.3">7</text>
<text x="129.8" y="112.3">CHRG#</text>
<text x="142.9" y="112.3">TEMP</text>
<text x="150.9" y="111.3">1</text>
<text x="32.5" y="117.6">B12</text>
<text x="37.5" y="118.9">GND</text>
<text x="53.9" y="119.9">1</text>
<text x="55.6" y="118.9">1</text>
<text x="126.8" y="118.9">6</text>
<text x="129.8" y="119.9">STDBY#</text>
<text x="142.5" y="119.9">PROG</text>
<text x="150.9" y="118.9">2</text>
<text x="33.7" y="120.2">B9</text>
<text x="33.7" y="122.7">A5</text>
<text x="33.7" y="125.3">B5</text>
<text x="37.5" y="121.5">VBUS</text>
<text x="37.5" y="124">CC1</text>
<text x="53.9" y="123.7">2</text>
<text x="55.6" y="122.7">2</text>
<text x="32.5" y="130.3">A12</text>
<text x="33.7" y="127.8">A9</text>
<text x="37.5" y="126.5">CC2</text>
<text x="37.5" y="129.1">VBUS</text>
<text x="37.5" y="131.6">GND</text>
<text x="53.9" y="127.5">3</text>
<text x="53.9" y="131.4">4</text>
<text x="55.6" y="126.5">3</text>
<text x="55.6" y="130.3">4</text>
<text x="92.5" y="128.8">充电中：红灯</text>
<text x="138.7" y="129.7" transform="rotate(-90 138.7 129.7)">3</text>
<text x="139.8" y="126.7" transform="rotate(-90 139.8 126.7)">GND</text>
<text x="92.5" y="132.6">充电完成：绿灯</text>
<text x="46.7" y="167.2">2</text>
<text x="32.8" y="172.3">3</text>
<text x="35.8" y="173.3">Vin</text>
<text x="40.3" y="168.2">Vout</text>
<text x="40" y="178.3">GND</text>
<text x="46.7" y="177.3">1</text>
</g>
<g font-size="2.2" fill="#f33">
<text x="194.1" y="17.1">开关通路时,请断开Nano USB</text>
<text x="204.2" y="19.6">供电</text>
<text x="178.8" y="26">VIN=0.7</text>
<text x="189.2" y="26">5.0V</text>
<text x="77.2" y="47.6">TX</text>
<text x="122.9" y="46.3">R6/R4/R2未转为PCB</text>
<text x="192.8" y="89.5">充电</text>
</g>
<g font-size="1.5" fill="#000080">
<text x="252.5" y="76.9">H5</text>
<text x="272.8" y="76.9">H6</text>
<text x="252.5" y="96">H7</text>
<text x="36.6" y="115">U3</text>
</g>
</svg>
